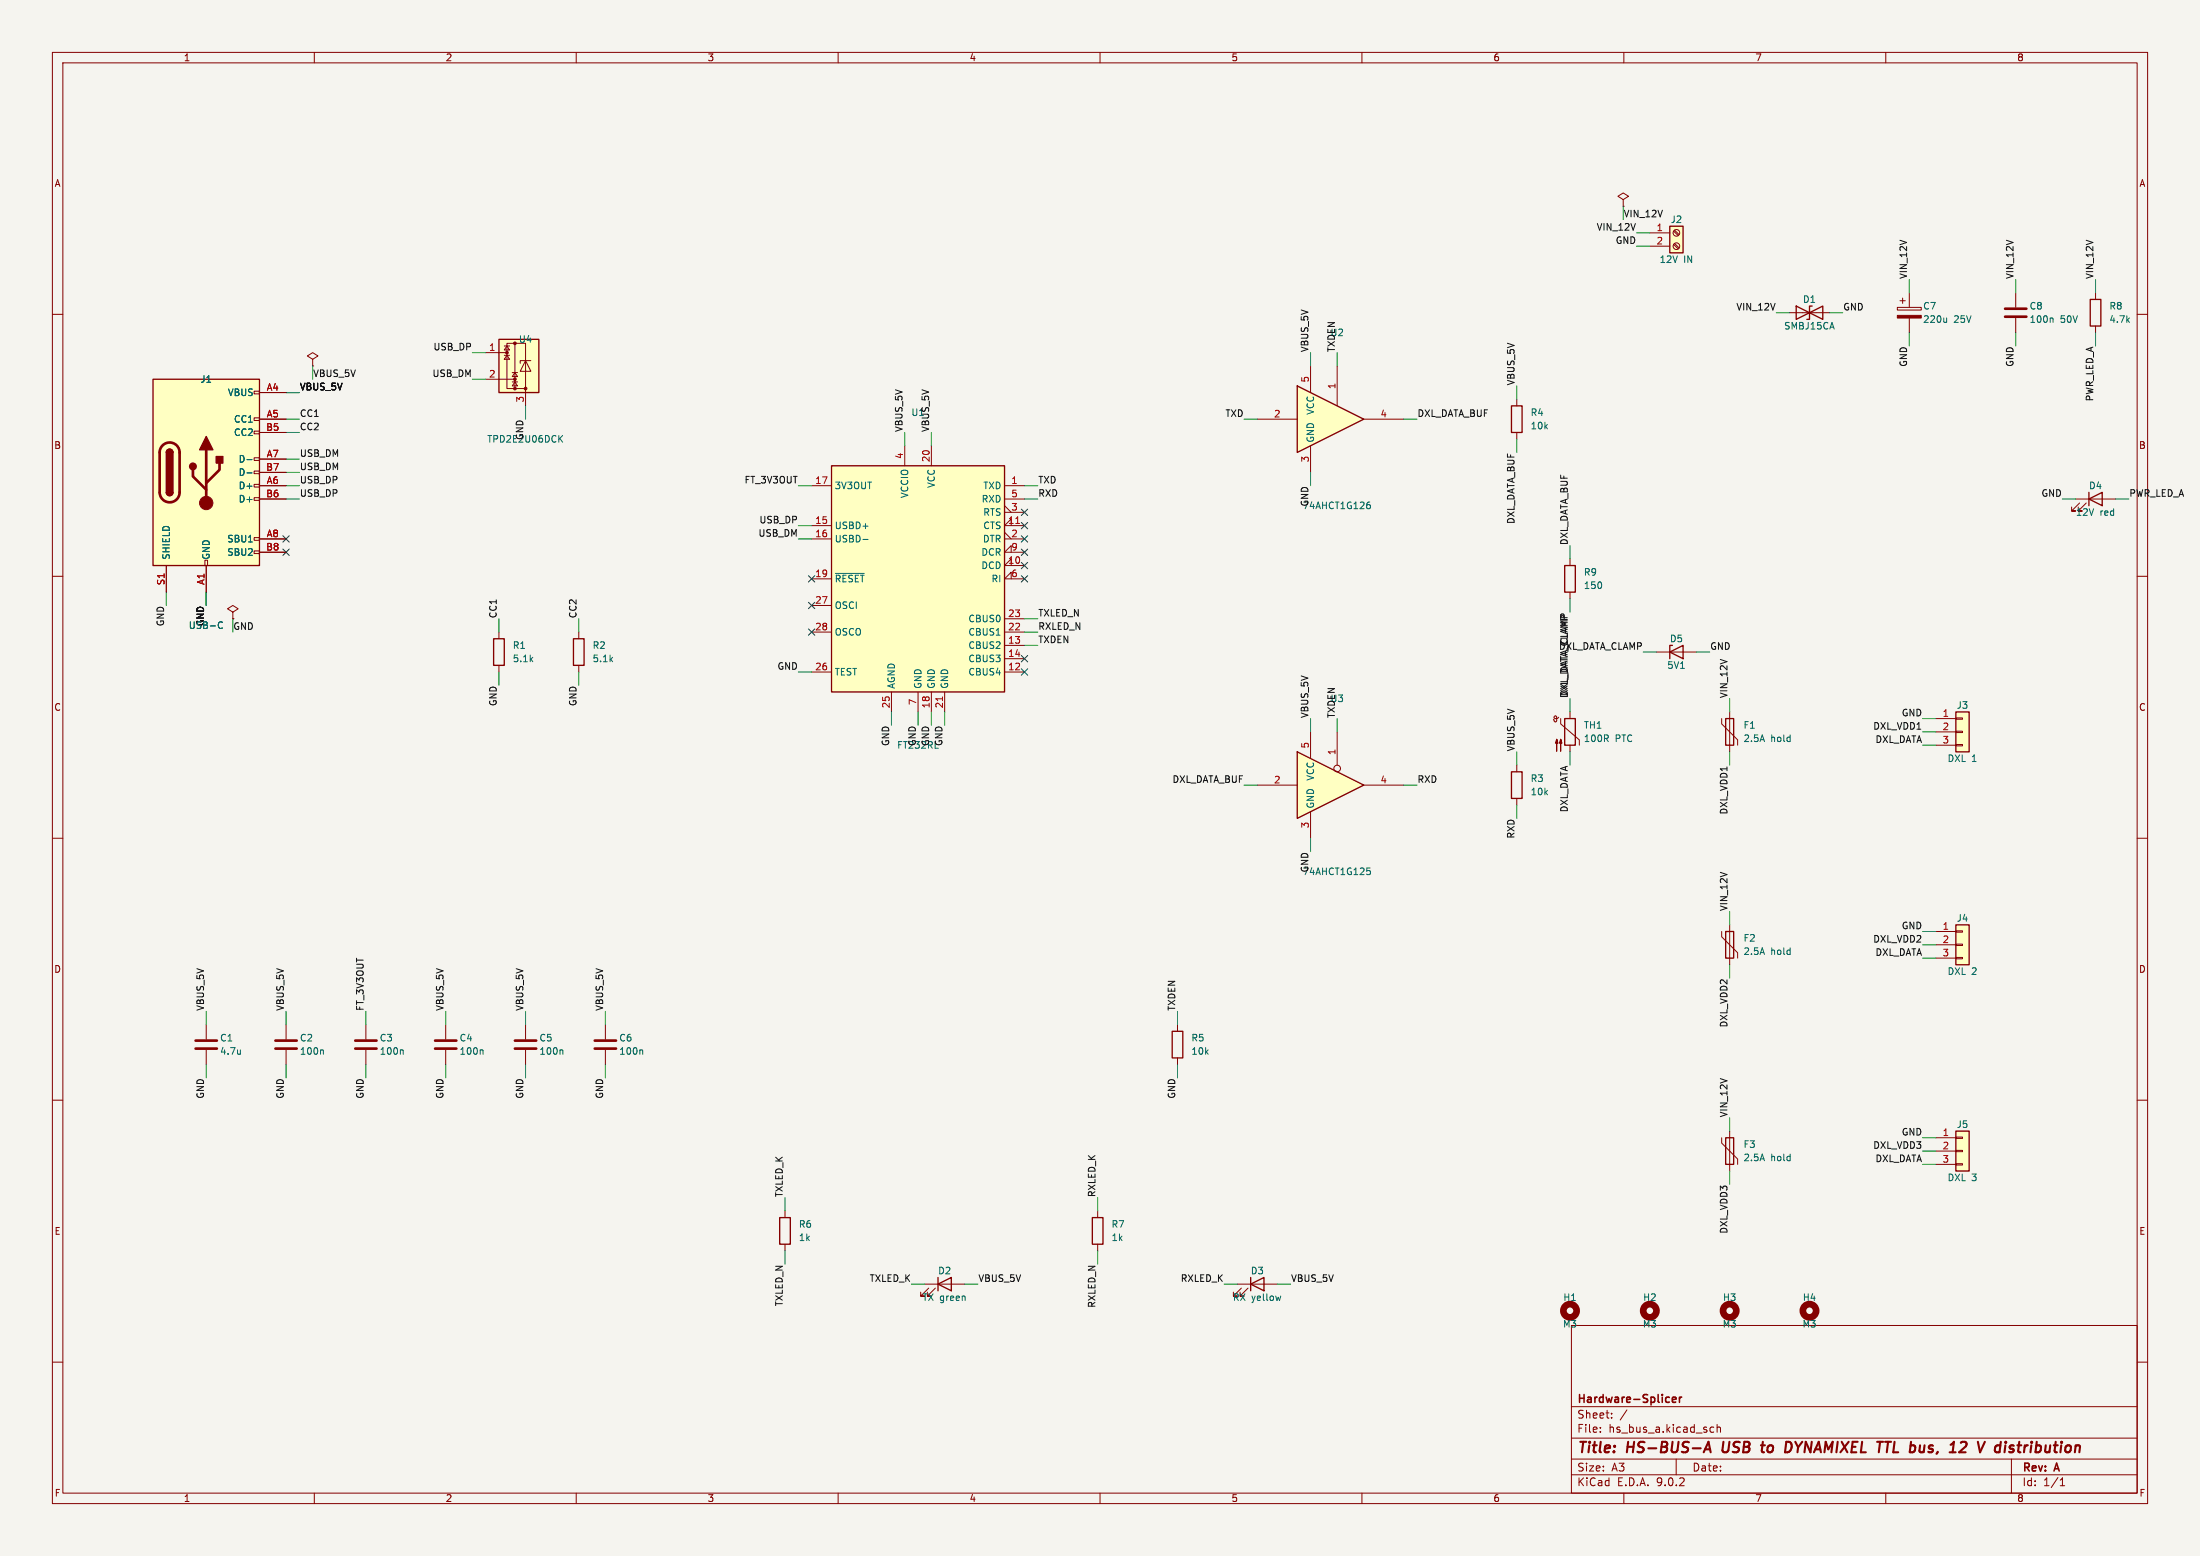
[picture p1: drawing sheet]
<svg xmlns="http://www.w3.org/2000/svg" width="420mm" height="297mm" viewBox="0 0 420 297" stroke-linecap="round" stroke-linejoin="round" font-family="sans-serif">
<path d="M0 0h420v297h-420z" fill="#f5f4ef" stroke="#f5f4ef" stroke-width=".19"/>
<g fill="none" stroke="#840000" stroke-width=".19">
<path d="M10 10h400v277h-400zM12 12h396v273h-396zM60 10v2M110 10v2M160 10v2M210 10v2M260 10v2M310 10v2M360 10v2M341.6 59.7h7.6M362.2 58.7h4.6v.5h-4.6zM362.7 57.4h1"/>
<path d="M363.2 56.9v1M364.5 55.9v2.8M384.8 55.9v2.8M10 60h2M364.5 60.7v2.8M384.8 60.7v2.8M408 60h2M10 110h2M408 110h2M10 160h2M408 160h2M10 210h2"/>
<path d="M408 210h2M300 253h108v32h-108zM10 260h2M300 278.5h108M300 274.5h108M300 268.5h108M305.5 273.2v.2M305.5 272.5v.1M307.7 270.5v.2M307.7 269.8v.1M310.6 269.1l-1.3 1.9M320 278.5v3"/>
<path d="M326.6 273.3h.6M326.6 272.5h.6M327.8 272.5l.2-.1 .4 .1v.9M327.8 271.9v1.5M384 278.5v6.5M408 260h2M60 285v2M110 285v2M160 285v2M210 285v2M260 285v2M300 281.5h108"/>
<path d="M310 285v2M360 285v2M393.3 283.6h.9M393.3 282.5l.4-.4v1.5"/>
</g>
<path d="M325.2 277.2l1-2 .4 2M325.5 276.6h1M329 275.2l-.2 1.6 .3 .4M336.2 275.9h.7M336.6 277.2h.2M341.5 275.2a1.11 1.11 0 0 1 0 1.9M359.9 275.2h1.1M375.1 275.2l.3 .4-.1 .5-1.3 1.1M381.3 275.9l.6 .1M381.7 277.1l-.6 .1M382 275.2l-.3 2M382.8 275.9l-.1 1.3" fill="none" stroke="#840000" stroke-width=".4"/>
<path d="M319.3 267.2l.7-.2-.1-.2-.4-.1-.2 .2v.7h.6M320.6 266.7v1M321 266.7l-.2 .1-.2 .2" fill="none" stroke="#840000" stroke-width=".3"/>
<circle cx="299.7" cy="250.2" r="1.27" fill="none" stroke="#840000" stroke-width="1.3"/>
<path d="M382.8 58.9h4M382.8 60.5h4" fill="none" stroke="#840000" stroke-width=".51"/>
<path d="M371.6 60.7v.8M371.6 61.4l-.2 .1M391.8 60.7l.1 .2v.6" fill="none" stroke="#006464" stroke-width=".19"/>
<path d="M362.2 60.2h4.6v.5h-4.6z" fill="#840000" stroke="#840000" stroke-width=".19"/>
<path d="M342.9 58.4v2.6l5.1-2.6v2.6zM345.9 58.4h-.5v2.6h-.5" fill="none" stroke="#840000" stroke-width=".25"/>
<path d="M95.2 64.8h7.7v10.1h-7.7z" fill="#ffffc2"/>
<path d="M95.2 64.8h7.7v10.1h-7.7z" fill="none" stroke="#840000" stroke-width=".25"/>
<g fill="none" stroke="#840000" stroke-width=".19">
<path d="M309.9 38.1l1-.6-1-.7-1 .7 1 .6v1.3M309.9 39.4h.1M92.7 67.3h4.1M92.7 72.4h5.6M96.3 66h1M96.3 67.8h1M96.8 65.5h3.5v8.7h-3.5zM96.8 66l.5 .8h-1zM96.8 67.8l.5 .8h-1zM97.8 71.1h1M97.8 72.9h1M98.3 71.1l.5 .8h-1z"/>
<path d="M98.3 72.9l.5 .8h-1zM98.3 65.5v8.7M100.3 68.8l1 2.1h-2zM100.3 74.2v3.3M101.3 68.8h-2v.5"/>
</g>
<g fill="#840000" stroke="#840000" stroke-width=".19">
<circle cx="96.8" cy="67.3" r=".25"/>
<circle cx="98.3" cy="65.5" r=".25"/>
<circle cx="98.3" cy="72.4" r=".25"/>
<circle cx="98.3" cy="74.2" r=".25"/>
<circle cx="100.3" cy="74.2" r=".25"/>
</g>
<path d="M106.9 83.7l.5 .7M107.4 83.1l-.7 .8" fill="none" stroke="#006464" stroke-width=".19"/>
<path d="M318.8 43.2h2.5v5.1h-2.5z" fill="#ffffc2"/>
<path d="M318.8 43.2h2.5v5.1h-2.5zM288.5 77.5h2.1v5.1h-2.1zM298.7 108h2v5h-2zM94.2 121.9h2.1v5.1h-2.1zM109.5 121.9h2v5.1h-2zM298.7 137.2h2v5h-2zM318.8 124.5l2.5-1.3v2.5zM319.3 123.2h-.5v2.5M288.5 147.3h2.1v5.1h-2.1z" fill="none" stroke="#840000" stroke-width=".25"/>
<g fill="none" stroke="#840000" stroke-width=".19">
<path d="M315 44.5h3.8M315 47h3.8M319.5 44.1l.9 .9M319.5 46.7l.9 .8M319.7 43.9l.8 .9M319.7 46.5l.8 .8M59.7 68.6l1-.7-1-.6-1 .6 1 .7v1.3M59.7 69.9h.1M289.6 76.2v1.3M289.6 82.6v1.2M299.7 106.7v1.3M299.7 113v1.3"/>
<path d="M95.2 120.7v1.2M95.2 127v1.3M110.5 120.7v1.2M110.5 127v1.3M297.6 136.9l-.3 .2-.3 .1-.3-.1v-.3l.3-.1 .2 .1v.8l-.2 .2-.2-.1-.3-.4M297.9 137.2v1l3.6 3v1M299.7 135.9v1.3M316.2 124.5h7.6M289.6 146.1v1.2M289.6 152.4v1.3M299.7 142.2v1.3"/>
<circle cx="320" cy="44.4" r=".63"/>
<circle cx="320" cy="47" r=".63"/>
</g>
<g fill="#840000" stroke="#840000" stroke-width=".19">
<path d="M297.2 141.1l.2 .8h-.5l.3-.8v2.3z"/>
<path d="M297.9 141.1l.3 .8h-.5l.2-.8v2.3z"/>
</g>
<path d="M373.4 215.9h2.5v7.6h-2.5z" fill="#ffffc2"/>
<path d="M223.8 196.9h2v5h-2zM373.4 215.9h2.5v7.6h-2.5zM208.5 232.4h2.1v5.1h-2.1zM238.8 245.1l2.5-1.3v2.6zM238.8 243.8v2.6" fill="none" stroke="#840000" stroke-width=".25"/>
<g fill="none" stroke="#840000" stroke-width=".19">
<path d="M224.8 195.6v1.3M224.8 201.9v1.3M369.6 217.2h3.8M369.6 219.7h3.8M373.4 217h1.2v.3h-1.2zM373.4 219.6h1.2v.2h-1.2zM209.5 231.1v1.3M209.5 237.5v1.3M369.6 222.2h3.8M373.4 222.1h1.2v.3h-1.2zM236.2 245.1h7.6M237 245.9l-1.5 1.5h.7h-.7v-.8"/>
<path d="M238.3 245.9l-1.6 1.5h.8h-.8v-.8"/>
</g>
<path d="M244.5 247.4l-.2 .8" fill="none" stroke="#006464" stroke-width=".19"/>
<path d="M247.6 143.5l12.7 6.4-12.7 6.3z" fill="#ffffc2"/>
<path d="M247.6 143.5l12.7 6.4-12.7 6.3z" fill="none" stroke="#840000" stroke-width=".25"/>
<g fill="none" stroke="#840000" stroke-width=".19">
<path d="M250.2 139.7v5.1M255.3 139.7v6.4M240 149.9h7.6M250.2 154.9v5.1M260.3 149.9h7.7"/>
<circle cx="255.3" cy="146.7" r=".63"/>
</g>
<path d="M261 165.7h.6M261.1 166.2h.3l.2 .2-.1 .5h-.4" fill="none" stroke="#006464" stroke-width=".19"/>
<path d="M158.7 88.9h33.1v43.2h-33.1z" fill="#ffffc2"/>
<path d="M158.7 88.9h33.1v43.2h-33.1z" fill="none" stroke="#840000" stroke-width=".25"/>
<g fill="none" stroke="#840000" stroke-width=".19">
<path d="M154.9 92.7h3.8M172.7 85.1v3.8M177.8 85.1v3.8M191.8 92.7h3.8M191.8 95.3h3.8M191.8 97.8h3.8M191.8 96.5l1.2 1.3M154.9 100.3h3.8M154.9 102.9h3.8M154.9 110.5h3.8M154.9 115.6h3.8M191.8 102.9h3.8"/>
<path d="M191.8 101.6l1.2 1.3M191.8 118.1h3.8M193 100.3v-1.2l-1.2 1.2h3.8M193 105.4v-1.3l-1.2 1.3h3.8M193 108v-1.3l-1.2 1.3h3.8M193 110.5v-1.3l-1.2 1.3h3.8M154.9 120.7h3.8M154.9 128.3h3.8M170.2 132.1v3.8M175.3 132.1v3.8M177.8 132.1v3.8M180.3 132.1v3.8"/>
<path d="M191.8 120.7h3.8M191.8 128.3h3.8M191.8 123.2h3.8M191.8 125.7h3.8M39.4 195.6v2.8M39.4 200.4v2.8"/>
</g>
<path d="M159.5 109.4h5.5M164.7 103h1M45.9 200.4v.8M45.9 201.1l-.1 .1" fill="none" stroke="#006464" stroke-width=".19"/>
<path d="M193.9 99.9h.7M179.9 133v.7" fill="none" stroke="#a90000" stroke-width=".19"/>
<path d="M37.3 198.6h4.1M37.3 200.2h4.1" fill="none" stroke="#840000" stroke-width=".51"/>
<path d="M247.6 73.7l12.7 6.3-12.7 6.4z" fill="#ffffc2"/>
<path d="M247.6 73.7l12.7 6.3-12.7 6.4zM148.8 232.4h2.1v5.1h-2.1zM179.1 245.1l2.5-1.3v2.6zM179.1 243.8v2.6" fill="none" stroke="#840000" stroke-width=".25"/>
<g fill="none" stroke="#840000" stroke-width=".19">
<path d="M250.2 69.9v5M255.3 69.9v7.6M240 80h7.6M250.2 85.1v5.1M260.3 80h7.7M44.4 116.8l1.1-.6-1.1-.6-1 .6 1 .6v1.3M44.4 118.1h.1M54.6 195.6v2.8M69.8 195.6v2.8M85.1 195.6v2.8M100.3 195.6v2.8M115.6 195.6v2.8"/>
<path d="M54.6 200.4v2.8M69.8 200.4v2.8M85.1 200.4v2.8M100.3 200.4v2.8M115.6 200.4v2.8M149.9 231.1v1.3M149.9 237.5v1.3M176.5 245.1h7.6M177.3 245.9l-1.5 1.5h.7h-.7v-.8M178.6 245.9l-1.6 1.5h.8h-.8v-.8"/>
</g>
<path d="M261.1 96.3h.3l.2 .3v.4l-.5 .1M261.5 95.8l-.4 .1M61.6 200.4l.1 .2v.6M76.8 200.4l.2 .2v.6M92 200.4l.2 .2v.6M107.3 200.4l.2 .2v.6M122.5 200.4l.2 .2v.6" fill="none" stroke="#006464" stroke-width=".19"/>
<path d="M52.6 198.6h4M67.8 198.6h4.1M83.1 198.6h4M98.3 198.6h4.1M113.5 198.6h4.1M52.6 200.2h4M67.8 200.2h4.1M83.1 200.2h4M98.3 200.2h4.1M113.5 200.2h4.1" fill="none" stroke="#840000" stroke-width=".51"/>
<circle cx="345.4" cy="250.2" r="1.27" fill="none" stroke="#840000" stroke-width="1.3"/>
<path d="M373.4 135.9h2.5v7.6h-2.5z" fill="#ffffc2"/>
<path d="M373.4 135.9h2.5v7.6h-2.5zM329.4 177.8h1.6v5.1h-1.6z" fill="none" stroke="#840000" stroke-width=".25"/>
<path d="M369.6 137.2h3.8M369.6 139.7h3.8M373.4 137h1.2v.3h-1.2zM373.4 139.6h1.2v.2h-1.2zM369.6 142.2h3.8M373.4 142.1h1.2v.3h-1.2zM328.7 177.8v1l3 3.1v1M330.2 176.5v7.7" fill="none" stroke="#840000" stroke-width=".19"/>
<circle cx="330.2" cy="250.2" r="1.27" fill="none" stroke="#840000" stroke-width="1.3"/>
<path d="M373.4 176.5h2.5v7.7h-2.5z" fill="#ffffc2"/>
<path d="M398.8 95.3l2.5-1.3v2.5zM398.8 94v2.5M329.4 137.2h1.6v5h-1.6zM373.4 176.5h2.5v7.7h-2.5z" fill="none" stroke="#840000" stroke-width=".25"/>
<path d="M396.2 95.3h7.7M397 96l-1.5 1.5h.7h-.7v-.7M398.3 96l-1.6 1.5h.8h-.8v-.7M328.7 137.2v1l3 3v1M330.2 135.9v7.6M369.6 177.8h3.8M373.4 177.7h1.2v.2h-1.2zM369.6 180.3h3.8M369.6 182.9h3.8M373.4 180.2h1.2v.3h-1.2zM373.4 182.8h1.2v.2h-1.2z" fill="none" stroke="#840000" stroke-width=".19"/>
<path d="M29.2 72.4h20.3v35.6h-20.3z" fill="#ffffc2"/>
<g fill="none" stroke="#840000" stroke-width=".19">
<path d="M400 55.9v1.3M48.5 74.7h1v.5h-1zM48.5 79.8h1v.5h-1zM49.5 74.9h5.1M400 62.2v1.3M48.5 82.3h1v.5h-1zM48.5 87.4h1v.5h-1zM48.5 89.9h1v.5h-1zM48.5 92.5h1v.5h-1zM48.5 95h1v.5h-1zM49.5 80h5.1M49.5 82.6h5.1"/>
<path d="M49.5 87.6h5.1M49.5 90.2h5.1M49.5 92.7h5.1M49.5 95.3h5.1M31.7 108v5M39.1 106.9h.5v1.1h-.5zM39.4 108v5M44.4 118.1h.1M48.5 102.6h1v.5h-1zM48.5 105.2h1v.5h-1zM49.5 102.9h5.1M49.5 105.4h5.1"/>
<path d="M328.7 217.2v1l3 3v1M330.2 215.9v7.6"/>
</g>
<path d="M399 57.2h2.1v5h-2.1zM29.2 72.4h20.3v35.6h-20.3zM31.7 86.4a.64 .64 0 0 1 .7-.7 .64 .64 0 0 1 .6 .7M31.7 94a.64 .64 0 0 0 .7 .6 .64 .64 0 0 0 .6-.6M329.4 217.2h1.6v5h-1.6z" fill="none" stroke="#840000" stroke-width=".25"/>
<path d="M31 85a1.9 1.9 0 0 1 2.1-.4 1.9 1.9 0 0 1 1.2 1.8v7.6a1.91 1.91 0 0 1-1.9 1.9 1.91 1.91 0 0 1-1.9-1.9v-7.8l.2-.6zM36.8 89.7v1.2l2.6 2.6M39.4 85.9v10.1M41.9 88.4v1.3l-2.5 2.5" fill="none" stroke="#840000" stroke-width=".51"/>
<g fill="#840000" stroke="#840000" stroke-width=".25">
<path d="M31.7 86.4h1.3v7.6h-1.3z"/>
<path d="M31.9 85.9a.64 .64 0 0 1 .7-.1 .64 .64 0 0 1 .4 .6h-1.3z"/>
<path d="M31.7 94h1.3a.64 .64 0 0 1-.6 .6 .64 .64 0 0 1-.7-.6z"/>
<path d="M39.4 83.3l1.2 2.6h-2.5z"/>
<path d="M41.3 87.1h1.2v1.3h-1.2z"/>
<circle cx="36.8" cy="89" r=".63"/>
</g>
<circle cx="39.4" cy="96" r="1.27" fill="#840000" stroke="#840000" stroke-width=".19"/>
<path d="M47.1 87.7h1M47.1 90.3h1M41.9 118.8h.6M42.5 119.8l-.6 .1" fill="none" stroke="#006464" stroke-width=".19"/>
<circle cx="315" cy="250.2" r="1.27" fill="none" stroke="#840000" stroke-width="1.3"/>
<g fill="none" stroke="#009600" stroke-width=".19">
<path d="M309.9 39.4v2.5M312.4 47h2.6M312.4 44.5h2.6M339.1 59.7h2.5M349.2 59.7h2.6M364.5 53.3v2.6M384.8 53.3v2.6M400 53.3v2.6M54.6 74.9h2.5M59.7 69.9v2.5M90.2 67.3h2.5M90.2 72.4h2.5"/>
<path d="M100.3 77.5v2.5M250.2 67.3v2.6M255.3 67.3v2.6M289.6 73.7v2.5M364.5 63.5v2.5M384.8 63.5v2.5M400 63.5v2.5M54.6 92.7h2.5M54.6 90.2h2.5M54.6 95.3h2.5M54.6 87.6h2.5M54.6 82.6h2.5"/>
<path d="M54.6 80h2.5M152.4 92.7h2.5M172.7 82.6v2.5M177.8 82.6v2.5M195.6 92.7h2.5M195.6 95.3h2.5M237.5 80h2.5M250.2 90.2v2.5M268 80h2.5M289.6 83.8v2.6M393.7 95.3h2.5M403.9 95.3h2.5"/>
<path d="M31.7 113v2.6M39.4 113v2.6M44.4 118.1v2.6M95.2 118.1v2.6M110.5 118.1v2.6M152.4 100.3h2.5M152.4 102.9h2.5M195.6 118.1h2.5M299.7 104.1v2.6M299.7 114.3v2.5M95.2 128.3v2.5M110.5 128.3v2.5"/>
<path d="M152.4 128.3h2.5M170.2 135.9v2.5M175.3 135.9v2.5M177.8 135.9v2.5M180.3 135.9v2.5M195.6 123.2h2.5M195.6 120.7h2.5M250.2 137.2v2.5M255.3 137.2v2.5M299.7 133.4v2.5M313.7 124.5h2.5M323.8 124.5h2.6"/>
<path d="M330.2 133.4v2.5M367 139.7h2.6M367 137.2h2.6M237.5 149.9h2.5M268 149.9h2.5M289.6 143.5v2.6M289.6 153.7v2.5M299.7 143.5v2.6M330.2 143.5v2.6M367 142.2h2.6M250.2 160v2.6M330.2 174v2.5"/>
<path d="M367 177.8h2.6M39.4 193v2.6M54.6 193v2.6M69.8 193v2.6M85.1 193v2.6M100.3 193v2.6M115.6 193v2.6M224.8 193v2.6M330.2 184.2v2.5M367 182.9h2.6M367 180.3h2.6M39.4 203.2v2.5"/>
<path d="M54.6 203.2v2.5M69.8 203.2v2.5M85.1 203.2v2.5M100.3 203.2v2.5M115.6 203.2v2.5M224.8 203.2v2.5M330.2 213.4v2.5M367 219.7h2.6M367 217.2h2.6M149.9 228.6v2.5M149.9 238.8v2.5M209.5 228.6v2.5"/>
<path d="M209.5 238.8v2.5M330.2 223.5v2.6M367 222.2h2.6M174 245.1h2.5M184.1 245.1h2.6M233.7 245.1h2.5M243.8 245.1h2.6"/>
</g>
<g fill="none" stroke="#000084" stroke-width=".19">
<path d="M195 97.2l1.2 1.2M195 99.7l1.2 1.2M196.2 97.2l-1.2 1.2M196.2 99.7l-1.2 1.2M54 104.8l1.2 1.2M54 102.3l1.2 1.2M55.2 104.8l-1.2 1.2M55.2 102.3l-1.2 1.2M154.3 115l1.2 1.2M154.3 109.9l1.2 1.2M155.5 115l-1.2 1.2M155.5 109.9l-1.2 1.2"/>
<path d="M195 109.9l1.2 1.2M195 107.3l1.2 1.3M195 104.8l1.2 1.2M195 102.3l1.2 1.2M196.2 109.9l-1.2 1.2M196.2 107.3l-1.2 1.3M196.2 104.8l-1.2 1.2M196.2 102.3l-1.2 1.2M154.3 120l1.2 1.3M155.5 120l-1.2 1.3M195 125.1l1.2 1.2M195 127.7l1.2 1.2"/>
<path d="M196.2 125.1l-1.2 1.2M196.2 127.7l-1.2 1.2"/>
</g>
<g font-size="2.8" fill="#840000">
<text x="301" y="277.9">Title:</text>
<text x="310.6" y="277.9">HS-BUS-A</text>
<text x="329.6" y="277.9">USB</text>
<text x="338" y="277.9">to</text>
<text x="343.2" y="277.9">DYNAMIXEL</text>
<text x="361.7" y="277.9">TTL bus,</text>
<text x="377.2" y="277.9">12</text>
<text x="383.3" y="277.9">V distribution</text>
</g>
<g font-size="2.1" fill="#840000">
<text x="301" y="268.2">Hardware-Splicer</text>
<text x="301" y="273.7">File:</text>
<text x="301" y="271">Sheet:</text>
<text x="307.1" y="273.7">hs_bus_a.kicad_sch</text>
<text x="301" y="281.1">Size:</text>
<text x="307.6" y="281.1">A3</text>
<text x="323" y="281.1">Date:</text>
<text x="386" y="281.3">Rev:</text>
<text x="392.4" y="281.3">A</text>
<text x="301" y="283.9">KiCad</text>
<text x="308.7" y="283.9">E.D.A.</text>
<text x="316.3" y="283.9">9.0.2</text>
<text x="386" y="283.9">Id:</text>
<text x="390.1" y="283.9">1/1</text>
</g>
<g font-size="1.8" fill="#840000">
<text x="35" y="11.9">1</text>
<text x="85" y="11.9">2</text>
<text x="135" y="11.9">3</text>
<text x="185" y="11.9">4</text>
<text x="235" y="11.9">5</text>
<text x="285" y="11.9">6</text>
<text x="335" y="11.9">7</text>
<text x="385" y="11.9">8</text>
<text x="10.3" y="35.9">A</text>
<text x="408.3" y="35.9">A</text>
<text x="10.3" y="85.9">B</text>
<text x="408.2" y="85.9">B</text>
<text x="10.3" y="135.9">C</text>
<text x="408.2" y="135.9">C</text>
<text x="10.3" y="185.9">D</text>
<text x="408.2" y="185.9">D</text>
<text x="10.3" y="235.9">E</text>
<text x="408.3" y="235.9">E</text>
<text x="10.3" y="285.9">F</text>
<text x="35" y="286.9">1</text>
<text x="85" y="286.9">2</text>
<text x="135" y="286.9">3</text>
<text x="185" y="286.9">4</text>
<text x="235" y="286.9">5</text>
<text x="285" y="286.9">6</text>
<text x="335" y="286.9">7</text>
<text x="385" y="286.9">8</text>
<text x="408.3" y="285.9">F</text>
</g>
<g font-size="1.8" fill="#0f0f0f">
<text x="309.9" y="41.6">VIN_12V</text>
<text x="304.7" y="44.1">VIN_12V</text>
<text x="308.3" y="46.6">GND</text>
<text x="364.1" y="53.3" transform="rotate(-90 364.1 53.3)">VIN_12V</text>
<text x="384.5" y="53.3" transform="rotate(-90 384.5 53.3)">VIN_12V</text>
<text x="399.7" y="53.3" transform="rotate(-90 399.7 53.3)">VIN_12V</text>
<text x="331.4" y="59.3">VIN_12V</text>
<text x="351.8" y="59.3">GND</text>
<text x="253.9" y="64.4">U2</text>
<text x="82.6" y="67">USB_DP</text>
<text x="249.8" y="67.3" transform="rotate(-90 249.8 67.3)">VBUS_5V</text>
<text x="254.9" y="67.3" transform="rotate(-90 254.9 67.3)">TXDEN</text>
<text x="364.1" y="70.1" transform="rotate(-90 364.1 70.1)">GND</text>
<text x="384.5" y="70.1" transform="rotate(-90 384.5 70.1)">GND</text>
<text x="57.1" y="74.6">VBUS_5V</text>
<text x="59.7" y="72">VBUS_5V</text>
<text x="82.5" y="72">USB_DM</text>
<text x="289.2" y="73.7" transform="rotate(-90 289.2 73.7)">VBUS_5V</text>
<text x="399.7" y="76.7" transform="rotate(-90 399.7 76.7)">PWR_LED_A</text>
<text x="57.1" y="79.7">CC1</text>
<text x="57.1" y="82.2">CC2</text>
<text x="172.4" y="82.5" transform="rotate(-90 172.4 82.5)">VBUS_5V</text>
<text x="173.9" y="79.6">U1</text>
<text x="177.5" y="82.5" transform="rotate(-90 177.5 82.5)">VBUS_5V</text>
<text x="233.8" y="79.7">TXD</text>
<text x="270.5" y="79.7">DXL_DATA_BUF</text>
<text x="57.1" y="87.3">USB_DM</text>
<text x="57.1" y="89.8">USB_DM</text>
<text x="100" y="84.1" transform="rotate(-90 100 84.1)">GND</text>
<text x="57.1" y="92.4">USB_DP</text>
<text x="57.1" y="94.9">USB_DP</text>
<text x="142" y="92.4">FT_3V3OUT</text>
<text x="198.1" y="92.4">TXD</text>
<text x="198.1" y="94.9">RXD</text>
<text x="389.6" y="94.9">GND</text>
<text x="406.4" y="94.9">PWR_LED_A</text>
<text x="144.9" y="100">USB_DP</text>
<text x="249.8" y="96.8" transform="rotate(-90 249.8 96.8)">GND</text>
<text x="289.2" y="100.1" transform="rotate(-90 289.2 100.1)">DXL_DATA_BUF</text>
<text x="144.7" y="102.5">USB_DM</text>
<text x="299.4" y="104.1" transform="rotate(-90 299.4 104.1)">DXL_DATA_BUF</text>
<text x="31.4" y="119.6" transform="rotate(-90 31.4 119.6)">GND</text>
<text x="94.9" y="118.1" transform="rotate(-90 94.9 118.1)">CC1</text>
<text x="110.1" y="118.1" transform="rotate(-90 110.1 118.1)">CC2</text>
<text x="198.1" y="117.8">TXLED_N</text>
<text x="44.4" y="120.3">GND</text>
<text x="198.1" y="122.8">TXDEN</text>
<text x="198.1" y="120.3">RXLED_N</text>
<text x="297.5" y="124.1">DXL_DATA_CLAMP</text>
<text x="326.4" y="124.1">GND</text>
<text x="148.3" y="127.9">GND</text>
<text x="94.9" y="134.9" transform="rotate(-90 94.9 134.9)">GND</text>
<text x="110.1" y="134.9" transform="rotate(-90 110.1 134.9)">GND</text>
<text x="249.8" y="137.2" transform="rotate(-90 249.8 137.2)">VBUS_5V</text>
<text x="253.9" y="134.2">U3</text>
<text x="254.9" y="137.2" transform="rotate(-90 254.9 137.2)">TXDEN</text>
<text x="299.4" y="133.3" transform="rotate(-90 299.4 133.3)">DXL_DATA_CLAMP</text>
<text x="329.9" y="133.3" transform="rotate(-90 329.9 133.3)">VIN_12V</text>
<text x="363" y="136.8">GND</text>
<text x="169.8" y="142.5" transform="rotate(-90 169.8 142.5)">GND</text>
<text x="174.9" y="142.5" transform="rotate(-90 174.9 142.5)">GND</text>
<text x="177.5" y="142.5" transform="rotate(-90 177.5 142.5)">GND</text>
<text x="180" y="142.5" transform="rotate(-90 180 142.5)">GND</text>
<text x="289.2" y="143.5" transform="rotate(-90 289.2 143.5)">VBUS_5V</text>
<text x="357.5" y="139.4">DXL_VDD1</text>
<text x="357.9" y="141.9">DXL_DATA</text>
<text x="223.7" y="149.5">DXL_DATA_BUF</text>
<text x="270.5" y="149.5">RXD</text>
<text x="299.4" y="155.1" transform="rotate(-90 299.4 155.1)">DXL_DATA</text>
<text x="329.9" y="155.6" transform="rotate(-90 329.9 155.6)">DXL_VDD1</text>
<text x="289.2" y="160.2" transform="rotate(-90 289.2 160.2)">RXD</text>
<text x="249.8" y="166.6" transform="rotate(-90 249.8 166.6)">GND</text>
<text x="329.9" y="174" transform="rotate(-90 329.9 174)">VIN_12V</text>
<text x="357.5" y="180">DXL_VDD2</text>
<text x="363" y="177.5">GND</text>
<text x="357.9" y="182.5">DXL_DATA</text>
<text x="39" y="193" transform="rotate(-90 39 193)">VBUS_5V</text>
<text x="54.3" y="193" transform="rotate(-90 54.3 193)">VBUS_5V</text>
<text x="69.5" y="193" transform="rotate(-90 69.5 193)">FT_3V3OUT</text>
<text x="84.7" y="193" transform="rotate(-90 84.7 193)">VBUS_5V</text>
<text x="100" y="193" transform="rotate(-90 100 193)">VBUS_5V</text>
<text x="115.2" y="193" transform="rotate(-90 115.2 193)">VBUS_5V</text>
<text x="224.4" y="193" transform="rotate(-90 224.4 193)">TXDEN</text>
<text x="329.9" y="196.2" transform="rotate(-90 329.9 196.2)">DXL_VDD2</text>
<text x="39" y="209.8" transform="rotate(-90 39 209.8)">GND</text>
<text x="54.3" y="209.8" transform="rotate(-90 54.3 209.8)">GND</text>
<text x="69.5" y="209.8" transform="rotate(-90 69.5 209.8)">GND</text>
<text x="84.7" y="209.8" transform="rotate(-90 84.7 209.8)">GND</text>
<text x="100" y="209.8" transform="rotate(-90 100 209.8)">GND</text>
<text x="115.2" y="209.8" transform="rotate(-90 115.2 209.8)">GND</text>
<text x="224.4" y="209.8" transform="rotate(-90 224.4 209.8)">GND</text>
<text x="329.9" y="213.4" transform="rotate(-90 329.9 213.4)">VIN_12V</text>
<text x="357.5" y="219.4">DXL_VDD3</text>
<text x="357.9" y="221.9">DXL_DATA</text>
<text x="363" y="216.8">GND</text>
<text x="149.5" y="228.6" transform="rotate(-90 149.5 228.6)">TXLED_K</text>
<text x="209.2" y="228.6" transform="rotate(-90 209.2 228.6)">RXLED_K</text>
<text x="329.9" y="235.6" transform="rotate(-90 329.9 235.6)">DXL_VDD3</text>
<text x="165.9" y="244.8">TXLED_K</text>
<text x="186.7" y="244.8">VBUS_5V</text>
<text x="225.3" y="244.8">RXLED_K</text>
<text x="246.4" y="244.8">VBUS_5V</text>
<text x="149.5" y="249.4" transform="rotate(-90 149.5 249.4)">TXLED_N</text>
<text x="209.2" y="249.7" transform="rotate(-90 209.2 249.7)">RXLED_N</text>
</g>
<g font-size="1.8" fill="#a90000">
<text x="316.2" y="44.2">1</text>
<text x="316.2" y="46.7">2</text>
<text x="93.3" y="67.1">1</text>
<text x="50.8" y="74.7">A4</text>
<text x="93.3" y="72.1">2</text>
<text x="100.1" y="76.9" transform="rotate(-90 100.1 76.9)">3</text>
<text x="249.9" y="73.1" transform="rotate(-90 249.9 73.1)">5</text>
<text x="255" y="74.4" transform="rotate(-90 255 74.4)">1</text>
<text x="50.7" y="82.3">B5</text>
<text x="50.8" y="79.8">A5</text>
<text x="243.1" y="79.8">2</text>
<text x="263.5" y="79.8">4</text>
<text x="50.7" y="89.9">B7</text>
<text x="50.8" y="87.4">A7</text>
<text x="172.5" y="87.7" transform="rotate(-90 172.5 87.7)">4</text>
<text x="177.5" y="88.3" transform="rotate(-90 177.5 88.3)">20</text>
<text x="249.9" y="88.3" transform="rotate(-90 249.9 88.3)">3</text>
<text x="50.7" y="95">B6</text>
<text x="50.8" y="92.5">A6</text>
<text x="155.5" y="92.5">17</text>
<text x="193" y="92.5">1</text>
<text x="193" y="95">5</text>
<text x="155.5" y="100.1">15</text>
<text x="192.4" y="100.1">11</text>
<text x="193" y="97.5">3</text>
<text x="50.7" y="105.2">B8</text>
<text x="50.8" y="102.6">A8</text>
<text x="155.5" y="102.6">16</text>
<text x="192.4" y="107.7">10</text>
<text x="193" y="102.6">2</text>
<text x="193" y="105.2">9</text>
<text x="31.5" y="111.8" transform="rotate(-90 31.5 111.8)">S1</text>
<text x="39.1" y="111.7" transform="rotate(-90 39.1 111.7)">A1</text>
<text x="155.5" y="110.2">19</text>
<text x="193" y="110.2">6</text>
<text x="155.5" y="115.3">27</text>
<text x="192.4" y="117.9">23</text>
<text x="155.5" y="120.4">28</text>
<text x="192.4" y="120.4">22</text>
<text x="192.4" y="122.9">13</text>
<text x="192.4" y="125.5">14</text>
<text x="155.5" y="128">26</text>
<text x="192.4" y="128">12</text>
<text x="169.9" y="135.3" transform="rotate(-90 169.9 135.3)">25</text>
<text x="175" y="134.7" transform="rotate(-90 175 134.7)">7</text>
<text x="177.5" y="135.3" transform="rotate(-90 177.5 135.3)">18</text>
<text x="180.1" y="135.3" transform="rotate(-90 180.1 135.3)">21</text>
<text x="370.8" y="136.9">1</text>
<text x="249.9" y="142.9" transform="rotate(-90 249.9 142.9)">5</text>
<text x="370.8" y="139.4">2</text>
<text x="370.8" y="142">3</text>
<text x="243.1" y="149.6">2</text>
<text x="255" y="144.2" transform="rotate(-90 255 144.2)">1</text>
<text x="263.5" y="149.6">4</text>
<text x="249.9" y="158.2" transform="rotate(-90 249.9 158.2)">3</text>
<text x="370.8" y="177.5">1</text>
<text x="370.8" y="180.1">2</text>
<text x="370.8" y="182.6">3</text>
<text x="370.8" y="216.9">1</text>
<text x="370.8" y="219.5">2</text>
<text x="370.8" y="222">3</text>
</g>
<g font-size="1.8" fill="#006464">
<text x="318.8" y="42.8">J2</text>
<text x="316.7" y="50.4">12V</text>
<text x="321.4" y="50.4">IN</text>
<text x="344.1" y="58">D1</text>
<text x="367" y="59.3">C7</text>
<text x="387.4" y="59.3">C8</text>
<text x="402.6" y="59.3">R8</text>
<text x="99" y="65.6">U4</text>
<text x="340.5" y="63.1">SMBJ15CA</text>
<text x="367" y="61.8">220u</text>
<text x="373" y="61.8">25V</text>
<text x="387.4" y="61.8">100n</text>
<text x="393.3" y="61.8">50V</text>
<text x="402.6" y="61.8">4.7k</text>
<text x="38.2" y="73.3">J1</text>
<text x="43.4" y="75.8">VBUS</text>
<text x="44.6" y="80.9">CC1</text>
<text x="44.6" y="83.4">CC2</text>
<text x="251.1" y="79.3" transform="rotate(-90 251.1 79.3)">VCC</text>
<text x="292.1" y="79.6">R4</text>
<text x="292.1" y="82.1">10k</text>
<text x="45.5" y="88.5">D-</text>
<text x="92.9" y="84.7">TPD2E2U06DCK</text>
<text x="251.1" y="84.6" transform="rotate(-90 251.1 84.6)">GND</text>
<text x="45.5" y="91">D-</text>
<text x="45.5" y="93.6">D+</text>
<text x="159.3" y="93.6">3V3OUT</text>
<text x="173.6" y="95.2" transform="rotate(-90 173.6 95.2)">VCCIO</text>
<text x="178.7" y="93.2" transform="rotate(-90 178.7 93.2)">VCC</text>
<text x="187.6" y="93.6">TXD</text>
<text x="398.7" y="93.6">D4</text>
<text x="45.5" y="96.1">D+</text>
<text x="159.3" y="101.2">USBD+</text>
<text x="187.3" y="96.1">RXD</text>
<text x="187.6" y="98.7">RTS</text>
<text x="187.6" y="101.2">CTS</text>
<text x="248.6" y="97.4">74AHCT1G126</text>
<text x="396.2" y="98.7">12V</text>
<text x="400.9" y="98.7">red</text>
<text x="32.6" y="106.9" transform="rotate(-90 32.6 106.9)">SHIELD</text>
<text x="40.2" y="106.9" transform="rotate(-90 40.2 106.9)">GND</text>
<text x="43.3" y="103.7">SBU1</text>
<text x="43.3" y="106.3">SBU2</text>
<text x="159.3" y="103.7">USBD-</text>
<text x="187.2" y="106.3">DCR</text>
<text x="187.6" y="103.7">DTR</text>
<text x="159.3" y="111.4">~{RESET}</text>
<text x="187.2" y="108.8">DCD</text>
<text x="189.2" y="111.4">RI</text>
<text x="302.3" y="110.1">R9</text>
<text x="302.3" y="112.6">150</text>
<text x="39" y="119.6" transform="rotate(-90 39 119.6)">GND</text>
<text x="159.3" y="116.4">OSCI</text>
<text x="184.8" y="119">CBUS0</text>
<text x="35.9" y="120.2">USB-C</text>
<text x="97.8" y="124.1">R1</text>
<text x="113" y="124.1">R2</text>
<text x="159.3" y="121.5">OSCO</text>
<text x="184.8" y="121.5">CBUS1</text>
<text x="184.8" y="124.1">CBUS2</text>
<text x="318.7" y="122.8">D5</text>
<text x="97.8" y="126.6">5.1k</text>
<text x="113" y="126.6">5.1k</text>
<text x="159.3" y="129.1">TEST</text>
<text x="171" y="131.6" transform="rotate(-90 171 131.6)">AGND</text>
<text x="176.1" y="131.6" transform="rotate(-90 176.1 131.6)">GND</text>
<text x="178.7" y="131.6" transform="rotate(-90 178.7 131.6)">GND</text>
<text x="181.2" y="131.6" transform="rotate(-90 181.2 131.6)">GND</text>
<text x="184.8" y="126.6">CBUS3</text>
<text x="184.8" y="129.1">CBUS4</text>
<text x="318.2" y="127.9">5V1</text>
<text x="373.5" y="135.5">J3</text>
<text x="171.2" y="143.1">FT232RL</text>
<text x="302.3" y="141.8">100R</text>
<text x="302.3" y="139.3">TH1</text>
<text x="308.3" y="141.8">PTC</text>
<text x="332.7" y="139.3">F1</text>
<text x="332.7" y="141.8">2.5A</text>
<text x="338" y="141.8">hold</text>
<text x="251.1" y="149.1" transform="rotate(-90 251.1 149.1)">VCC</text>
<text x="292.1" y="149.5">R3</text>
<text x="371.7" y="145.6">DXL 1</text>
<text x="251.1" y="154.4" transform="rotate(-90 251.1 154.4)">GND</text>
<text x="292.1" y="152">10k</text>
<text x="248.6" y="167.2">74AHCT1G125</text>
<text x="332.7" y="179.9">F2</text>
<text x="373.5" y="176.1">J4</text>
<text x="332.7" y="182.5">2.5A</text>
<text x="338" y="182.5">hold</text>
<text x="371.7" y="186.3">DXL 2</text>
<text x="41.9" y="199">C1</text>
<text x="41.9" y="201.5">4.7u</text>
<text x="57.2" y="199">C2</text>
<text x="57.2" y="201.5">100n</text>
<text x="72.4" y="199">C3</text>
<text x="72.4" y="201.5">100n</text>
<text x="87.6" y="199">C4</text>
<text x="87.6" y="201.5">100n</text>
<text x="102.9" y="199">C5</text>
<text x="102.9" y="201.5">100n</text>
<text x="118.1" y="199">C6</text>
<text x="118.1" y="201.5">100n</text>
<text x="227.3" y="199">R5</text>
<text x="227.3" y="201.5">10k</text>
<text x="373.5" y="215.5">J5</text>
<text x="332.7" y="219.3">F3</text>
<text x="332.7" y="221.8">2.5A</text>
<text x="338" y="221.8">hold</text>
<text x="371.7" y="225.7">DXL 3</text>
<text x="152.4" y="234.5">R6</text>
<text x="152.4" y="237.1">1k</text>
<text x="212.1" y="234.5">R7</text>
<text x="212.1" y="237.1">1k</text>
<text x="179" y="243.4">D2</text>
<text x="238.7" y="243.4">D3</text>
<text x="176" y="248.5">TX green</text>
<text x="235.3" y="248.5">RX yellow</text>
<text x="298.3" y="248.5">H1</text>
<text x="313.6" y="248.5">H2</text>
<text x="328.8" y="248.5">H3</text>
<text x="344.1" y="248.5">H4</text>
<text x="298.3" y="253.6">M3</text>
<text x="313.5" y="253.6">M3</text>
<text x="328.8" y="253.6">M3</text>
<text x="344" y="253.6">M3</text>
</g>
</svg>
